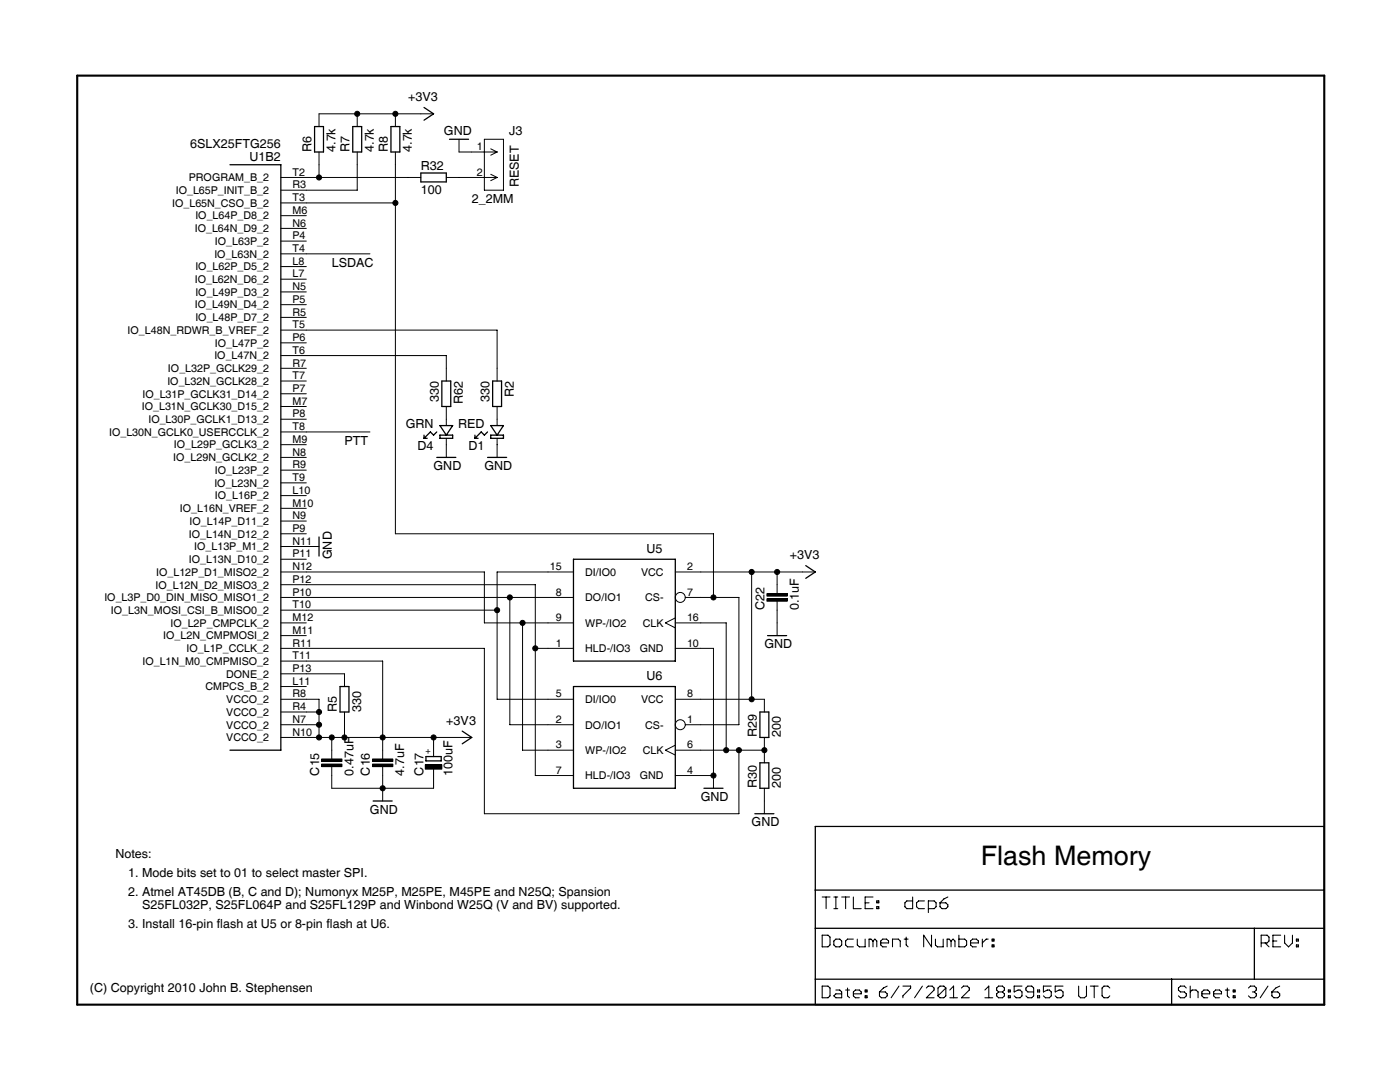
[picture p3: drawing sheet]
<svg xmlns="http://www.w3.org/2000/svg" width="279mm" height="216mm" viewBox="0 0 279 216" stroke-linecap="round" stroke-linejoin="round" font-family="sans-serif">
<path d="M15.4 15.1h248.9v185.4h-248.9z" fill="none" stroke="#000" stroke-width=".42"/>
<g fill="none" stroke="#000" stroke-width=".25">
<path d="M45.9 32.9h10.1v116.8h-10.1M62.8 25.3h1.8v5h-1.8zM70.4 25.3h1.8v5h-1.8zM78 25.3h1.8v5h-1.8zM84 34.5h5.1v1.8h-5.1zM84.6 21.4l1.9 1.3-1.9 1.3M89.7 27.8h3.8M88.2 76h1.8v5.1h-1.8zM98.3 76h1.8v5.1h-1.8zM84.6 87.5h.7M84.6 86.8v.7M87.2 91.3h3.8"/>
<path d="M87.2 86.2l-.7 .6-.6-.6-1.3 1.3M87.8 84.9h2.5l-1.2 1.9zM87.8 86.8h2.5v.7h-2.5zM94.8 87.5h.6M94.8 86.8v.7M97.3 86.2l-.6 .6-.7-.6-1.2 1.3M97.3 91.3h3.8M97.9 84.9h2.6l-1.3 1.9zM97.9 86.8h2.6v.7h-2.6zM63.7 107.1v3.9M114.4 111.6h20.4v20.3h-20.4zM160.8 112.9l1.9 1.2-1.9 1.3"/>
<path d="M67.9 137h1.7v5.1h-1.7zM114.4 137h20.4v20.3h-20.4zM153.2 126.8h3.8M74.5 159.8h3.8M85 151h3.1v.8h-3.1zM92.2 145.9l1.9 1.3-1.9 1.2M140.5 157.3h3.8M151.7 152.2h1.7v5.1h-1.7zM151.7 142.1h1.7v5.1h-1.7zM150.6 162.4h3.9M162.7 164.9h101.6v35.6h-101.6zM162.7 177.6h101.6"/>
<path d="M162.7 185.2h101.6M162.7 195.4h101.6M233.8 195.4v5.1M250.3 185.2v10.2"/>
</g>
<g fill="none" stroke="#000" stroke-width=".21">
<path d="M164.1 179h1.6M164.9 179v2.3M166.4 179h.8M166.8 179v2.3M168 179h1.5M168.8 179v2.3M170.3 179v2.3h1.6M174.2 179h-1.5v2.3h1.5M175 179.8h.4v.3h-.4zM182.1 179v2.3h-1.1l-.4-.4v-.8l.4-.3h1.1M184.5 179.8h-1.2l-.4 .3v.8l.4 .4h1.2M189.2 179l-.8 .4-.8 .7"/>
<path d="M164.1 186.6h1.1l.5 .4v1.6l-.5 .3h-1.1zM164.1 196.8h1.1l.5 .3v1.6l-.5 .4h-1.1zM166.4 187.8l.4-.4h.8l.4 .4v.8l-.4 .3h-.8l-.4-.3zM166.4 181.3h.8M166.8 197.5h.8l.4 .4v1.2h-1.2l-.4-.4 .4-.4h1.2M168.8 197.5h.7M169.1 197.1v1.6l.4 .4M170.3 198.3h1.6v-.4l-.4-.4h-.8l-.4 .4v.8l.4 .4h.8M170.3 187.4h-1.2l-.3 .4v.8l.3 .3h1.2M171.1 187.4v1.2l.4 .3h1.2v-1.5M172.7 198.7h.3v.4h-.3zM172.7 197.5h.3v.4h-.3z"/>
<path d="M172.7 180.1h.7M174.2 187.8l-.4-.4h-.4v1.5M174.2 187.8l.4-.4 .4 .4v1.1M174.2 187.8v1.1M175 180.9h.4v.4h-.4zM175.5 197.9h1.2l.4 .4v.4l-.4 .4h-.8l-.4-.4zM175.8 188.2h1.5v-.4l-.4-.4h-.7l-.4 .4v.8l.4 .3h.7M177.1 196.8l-.8 .3-.8 .8M178.1 188.9v-1.5h1.2l.4 .4v1.1M179.4 196.8l-1.6 2.3M180.2 196.8h1.5v.3l-1.5 1.6v.4M180.4 187.4h.8"/>
<path d="M180.8 187v1.6l.4 .3M184.1 196.8l-1.6 2.3M184.9 197.1l.4-.3h.7l.4 .3v.4l-1.5 1.6h1.5M185.3 181.3h1.1l.4-.4v-.8l-.4-.3h-1.1v2.3M185.9 186.6v2.3l-1.6-2.3v2.3M186.7 187.4v1.2l.4 .3h1.1v-1.5M187.6 180.1h1.2l.4 .5v.3l-.4 .4h-.8l-.4-.4zM188.8 197.1v1.6l-.4 .4h-.8l-.4-.4M188.8 197.1l-.4-.3h-.8l-.4 .3v1.6M188.8 197.1l-1.6 1.6M189.5 199.1h1.6M189.5 197.5l.8-.7v2.3"/>
<path d="M189.8 187.8l-.4-.4h-.4v1.5M189.8 187.8v1.1M189.8 187.8l.4-.4 .4 .4v1.1M191.4 186.6v2.3h1.1l.4-.3v-.8l-.4-.4h-1.1M191.9 197.1l.4-.3h.7l.4 .3v.4l-1.5 1.6h1.5M193.7 188.2h1.6v-.4l-.4-.4h-.8l-.4 .4v.8l.4 .3h.8M196 187.4v1.5M196.6 199.1h1.5M196.6 197.5l.7-.7v2.3M197.2 187.4h-.4l-.8 .8M198 188.6h.4v.3h-.4zM198 187.4h.4v.4h-.4z"/>
<path d="M199.3 197.9l-.4 .4v.4l.4 .4h.8l.3-.4v-.4l-.3-.4M199.3 197.9l-.4-.4v-.4l.4-.3h.8l.3 .3v.4l-.3 .4M199.3 197.9h.8M201.2 198.7h.4v.4h-.4zM201.2 197.5h.4v.4h-.4zM204 196.8h-1.6v1.1l.8-.4h.4l.4 .4v.8l-.4 .4h-.8l-.4-.4M206.3 197.9h-1.2l-.4-.4v-.4l.4-.3h.8l.4 .3v1.6l-.4 .4h-.8l-.4-.4M207.1 198.7h.4v.4h-.4zM207.1 197.5h.4v.4h-.4zM209.8 196.8h-1.6v1.1l.8-.4h.4l.4 .4v.8l-.4 .4h-.8l-.4-.4M212.2 196.8h-1.6v1.1l.8-.4h.4l.4 .4v.8l-.4 .4h-.8l-.4-.4M215.3 196.8v1.9l.3 .4h.8l.4-.4v-1.9"/>
<path d="M217.6 196.8h1.6M218.4 196.8v2.3M221.5 197.1l-.4-.3h-.8l-.4 .3v1.6l.4 .4h.8l.4-.4M236.7 197.1l-.3-.3h-.8l-.4 .3v.4l.4 .4h.8l.3 .4v.4l-.3 .4h-.8l-.4-.4M237.5 197.9l.4-.4h.8l.4 .4v1.2M237.5 196.8v2.3M239.9 198.3h1.5v-.4l-.4-.4h-.7l-.4 .4v.8l.4 .4h.7M242.2 198.3h1.6v-.4l-.4-.4h-.8l-.4 .4v.8l.4 .4h.8M244.5 197.5h.8M244.9 197.1v1.6l.4 .4M246.1 198.7h.4v.4h-.4zM246.1 197.5h.4v.4h-.4z"/>
<path d="M249.2 197.1l.4-.3h.7l.4 .3v.4l-.4 .4M249.9 197.9h.4M250.3 197.9l.4 .4v.4l-.4 .4h-.7l-.4-.4M251.7 188.2h1.2l.4-.4v-.8l-.4-.4h-1.2v2.3M252.5 188.2l.8 .7M253 196.8l-1.5 2.3M253.8 197.9h1.2l.4 .4v.4l-.4 .4h-.8l-.4-.4zM254 187.8h.8M255.4 196.8l-.8 .3-.8 .8M255.6 186.6h-1.6v2.3h1.6M256.4 186.6v1.6l.8 .7 .7-.7v-1.6M258.7 188.6h.4v.3h-.4z"/>
<path d="M258.7 187.4h.4v.4h-.4z"/>
</g>
<g fill="none" stroke="#000" stroke-width=".2">
<path d="M56 35.4h28M63.7 30.3v5.1M71.3 30.3v7.7h-15.3M71.3 22.7v2.6M78.9 30.3v76.2h63.5v12.7M78.9 22.7v2.6M86.5 22.7h-22.8v2.6M89.1 35.4h10.1M91.6 27.8v2.5h7.6M96.7 27.8h3.8v10.2h-3.8zM97.9 29.7l1.3 .6M97.9 34.8l1.3 .6"/>
<path d="M99.2 30.3l-1.3 .7M99.2 35.4l-1.3 .6M56 58.3h5.1M56 55.7h5.1M56 53.2h5.1M56 50.7h17.8M56 48.1h5.1M56 45.6h5.1M56 43h5.1M56 40.5h22.9M56 78.6h5.1M56 76h5.1"/>
<path d="M56 73.5h5.1M56 71h33.1v5M56 68.4h5.1M56 65.9h43.2v10.1M56 63.3h5.1M56 60.8h5.1M56 98.9h5.1M56 96.4h5.1M56 93.8h5.1M56 91.3h5.1M56 88.7h5.1M56 86.2h17.8"/>
<path d="M56 83.7h5.1M56 81.1h5.1M89.1 81.1v3.8M89.1 87.5v3.8M99.2 81.1v3.8M99.2 87.5v3.8M56 114.1h40.7v10.2h17.7M56 119.2h58.4M56 116.7h50.8v38h7.6M56 111.6h5.1M56 109.1h7.7M56 106.5h5.1"/>
<path d="M56 104h5.1M56 101.4h5.1M101.7 119.2v25.4h12.7M114.4 114.1h-15.2v25.4h15.2M134.8 114.1h27.9M136.8 119.2h10.7v25.4h-10.7M150 114.1v25.4M153.1 118.4h4v.6h-4zM153.1 119.5h4v.5h-4zM155.1 114.1v4.3M155.1 120v6.8M56 139.5h7.7v7.7"/>
<path d="M56 137h5.1M56 134.5h12.7v2.5M56 131.9h20.4v19.6M56 129.4h40.7v33h50.8v-12.7M56 126.8h5.1M56 124.3h5.1M56 121.8h43.2M104.3 124.3v25.4h10.1M106.8 129.4h7.6M134.8 139.5h17.7v2.6M134.8 129.4h7.6v27.9M134.8 124.3h10.1v25.4"/>
<path d="M134.8 123.3l-2 1 2 1M56 147.2h38.1M56 144.6h7.7M56 142.1h7.7M64.2 151.4h4v.6h-4zM64.2 152.5h4v.5h-4zM66.2 147.2v4.3M66.2 153v4.3h20.3v-3.8M68.7 142.1v5.1M74.3 151.4h4.1v.6h-4.1zM74.3 152.5h4.1v.5h-4.1zM76.4 153v6.8"/>
<path d="M84.9 152.6h3.3v.9h-3.3zM86.5 147.2v3.8M134.8 149.7h17.7M134.8 154.7h7.6M134.8 148.7l-2 1 2 1M152.5 147.2v5M152.5 157.3v5.1"/>
<circle cx="63.7" cy="35.4" r=".51"/>
<circle cx="71.3" cy="22.7" r=".51"/>
<circle cx="78.9" cy="22.7" r=".51"/>
<circle cx="78.9" cy="40.5" r=".51"/>
<circle cx="101.7" cy="119.2" r=".51"/>
<circle cx="135.8" cy="119.2" r="1"/>
<circle cx="142.4" cy="119.2" r=".51"/>
<circle cx="150" cy="114.1" r=".51"/>
<circle cx="155.1" cy="114.1" r=".51"/>
<circle cx="99.2" cy="121.8" r=".51"/>
<circle cx="104.3" cy="124.3" r=".51"/>
<circle cx="106.8" cy="129.4" r=".51"/>
<circle cx="150" cy="139.5" r=".51"/>
<circle cx="63.7" cy="147.2" r=".51"/>
<circle cx="63.7" cy="142.1" r=".51"/>
<circle cx="63.7" cy="144.6" r=".51"/>
<circle cx="66.2" cy="147.2" r=".51"/>
<circle cx="68.8" cy="147.2" r=".51"/>
<circle cx="76.4" cy="147.2" r=".51"/>
<circle cx="76.4" cy="157.3" r=".51"/>
<circle cx="86.5" cy="147.2" r=".51"/>
<circle cx="135.8" cy="144.6" r="1"/>
<circle cx="142.4" cy="154.7" r=".51"/>
<circle cx="144.9" cy="149.7" r=".51"/>
<circle cx="147.5" cy="149.7" r=".51"/>
<circle cx="152.5" cy="149.7" r=".51"/>
</g>
<path d="M153.1 118.4h4v.6h-4zM153.1 119.5h4v.5h-4zM64.2 151.4h4v.6h-4zM64.2 152.5h4v.5h-4zM74.3 151.4h4.1v.6h-4.1zM74.3 152.5h4.1v.5h-4.1zM84.9 152.6h3.3v.9h-3.3z" fill="#000"/>
<g fill="#000">
<circle cx="63.7" cy="35.4" r=".51"/>
<circle cx="71.3" cy="22.7" r=".51"/>
<circle cx="78.9" cy="22.7" r=".51"/>
<circle cx="78.9" cy="40.5" r=".51"/>
<circle cx="101.7" cy="119.2" r=".51"/>
<circle cx="142.4" cy="119.2" r=".51"/>
<circle cx="150" cy="114.1" r=".51"/>
<circle cx="155.1" cy="114.1" r=".51"/>
<circle cx="99.2" cy="121.8" r=".51"/>
<circle cx="104.3" cy="124.3" r=".51"/>
<circle cx="106.8" cy="129.4" r=".51"/>
<circle cx="150" cy="139.5" r=".51"/>
<circle cx="63.7" cy="147.2" r=".51"/>
<circle cx="63.7" cy="142.1" r=".51"/>
<circle cx="63.7" cy="144.6" r=".51"/>
<circle cx="66.2" cy="147.2" r=".51"/>
<circle cx="68.8" cy="147.2" r=".51"/>
<circle cx="76.4" cy="147.2" r=".51"/>
<circle cx="76.4" cy="157.3" r=".51"/>
<circle cx="86.5" cy="147.2" r=".51"/>
<circle cx="142.4" cy="154.7" r=".51"/>
<circle cx="144.9" cy="149.7" r=".51"/>
<circle cx="147.5" cy="149.7" r=".51"/>
<circle cx="152.5" cy="149.7" r=".51"/>
</g>
<text font-size="5.4" x="195.7" y="172.5">Flash Memory</text>
<g font-size="2.5">
<text x="81.4" y="20.2">+3V3</text>
<text x="37.9" y="29.6">6SLX25FTG256</text>
<text x="88.6" y="27">GND</text>
<text x="101.6" y="27">J3</text>
<text x="49.8" y="32.1">U1B2</text>
<text x="62.1" y="30.3" transform="rotate(-90 62.1 30.3)">R6</text>
<text x="67" y="30.3" transform="rotate(-90 67 30.3)">4.7k</text>
<text x="69.8" y="30.3" transform="rotate(-90 69.8 30.3)">R7</text>
<text x="74.6" y="30.3" transform="rotate(-90 74.6 30.3)">4.7k</text>
<text x="77.4" y="30.3" transform="rotate(-90 77.4 30.3)">R8</text>
<text x="82.2" y="30.3" transform="rotate(-90 82.2 30.3)">4.7k</text>
<text x="84" y="33.9">R32</text>
<text x="84" y="38.7">100</text>
<text x="94.1" y="40.5">2_2MM</text>
<text x="103.5" y="37.4" transform="rotate(-90 103.5 37.4)">RESET</text>
<text x="66.2" y="53.2">LSDAC</text>
<text x="87.5" y="80.2" transform="rotate(-90 87.5 80.2)">330</text>
<text x="92.4" y="80.6" transform="rotate(-90 92.4 80.6)">R62</text>
<text x="97.7" y="80.2" transform="rotate(-90 97.7 80.2)">330</text>
<text x="102.5" y="79.2" transform="rotate(-90 102.5 79.2)">R2</text>
<text x="68.7" y="88.7">PTT</text>
<text x="81" y="85.4">GRN</text>
<text x="83.3" y="89.9">D4</text>
<text x="91.4" y="85.4">RED</text>
<text x="93.5" y="89.9">D1</text>
<text x="86.5" y="93.8">GND</text>
<text x="96.7" y="93.8">GND</text>
<text x="66.2" y="111.6" transform="rotate(-90 66.2 111.6)">GND</text>
<text x="129" y="110.3">U5</text>
<text x="157.6" y="111.6">+3V3</text>
<text x="152.5" y="121.8" transform="rotate(-90 152.5 121.8)">C22</text>
<text x="159.4" y="121.8" transform="rotate(-90 159.4 121.8)">0.1uF</text>
<text x="152.5" y="129.4">GND</text>
<text x="129" y="135.7">U6</text>
<text x="67.2" y="142.1" transform="rotate(-90 67.2 142.1)">R5</text>
<text x="72.1" y="142.1" transform="rotate(-90 72.1 142.1)">330</text>
<text x="89.1" y="144.6">+3V3</text>
<text x="151" y="147.2" transform="rotate(-90 151 147.2)">R29</text>
<text x="155.8" y="147.2" transform="rotate(-90 155.8 147.2)">200</text>
<text x="63.7" y="154.7" transform="rotate(-90 63.7 154.7)">C15</text>
<text x="70.5" y="154.7" transform="rotate(-90 70.5 154.7)">0.47uF</text>
<text x="73.8" y="154.7" transform="rotate(-90 73.8 154.7)">C16</text>
<text x="80.7" y="154.7" transform="rotate(-90 80.7 154.7)">4.7uF</text>
<text x="84.5" y="154.7" transform="rotate(-90 84.5 154.7)">C17</text>
<text x="90.3" y="154.7" transform="rotate(-90 90.3 154.7)">100uF</text>
<text x="139.8" y="159.8">GND</text>
<text x="151" y="157.3" transform="rotate(-90 151 157.3)">R30</text>
<text x="155.8" y="157.3" transform="rotate(-90 155.8 157.3)">200</text>
<text x="73.8" y="162.4">GND</text>
<text x="150" y="164.9">GND</text>
<text x="23" y="171.3">Notes:</text>
<text x="25.6" y="178.9">2. Atmel AT45DB (B, C and D); Numonyx M25P, M25PE, M45PE and N25Q; Spansion</text>
<text x="25.6" y="175.1">1. Mode bits set to 01 to select master SPI.</text>
<text x="25.6" y="185.2">3. Install 16-pin flash at U5 or 8-pin flash at U6.</text>
<text x="28.4" y="181.4">S25FL032P, S25FL064P and S25FL129P and Winbond W25Q (V and BV) supported.</text>
<text x="17.9" y="197.9">(C) Copyright 2010 John B. Stephensen</text>
</g>
<g font-size="2.1">
<text x="95.1" y="30">1</text>
<text x="58.4" y="35">T2</text>
<text x="95.1" y="35.1">2</text>
<text x="34.4" y="41.2">IO_L65N_CSO_B_2</text>
<text x="35.1" y="38.7">IO_L65P_INIT_B_2</text>
<text x="37.7" y="36.2">PROGRAM_B_2</text>
<text x="58.4" y="40.1">T3</text>
<text x="58.4" y="37.6">R3</text>
<text x="38.9" y="46.3">IO_L64N_D9_2</text>
<text x="39" y="43.8">IO_L64P_D8_2</text>
<text x="58.4" y="47.7">P4</text>
<text x="58.4" y="45.2">N6</text>
<text x="58.4" y="42.7">M6</text>
<text x="39" y="53.9">IO_L62P_D5_2</text>
<text x="42.8" y="51.4">IO_L63N_2</text>
<text x="42.9" y="48.9">IO_L63P_2</text>
<text x="58.4" y="52.8">L8</text>
<text x="58.4" y="50.3">T4</text>
<text x="38.9" y="56.5">IO_L62N_D6_2</text>
<text x="39" y="59">IO_L49P_D3_2</text>
<text x="58.4" y="57.9">N5</text>
<text x="58.4" y="55.4">L7</text>
<text x="38.9" y="61.5">IO_L49N_D4_2</text>
<text x="39" y="64.1">IO_L48P_D7_2</text>
<text x="58.4" y="65.5">T5</text>
<text x="58.4" y="63">R5</text>
<text x="58.4" y="60.4">P5</text>
<text x="25.5" y="66.6">IO_L48N_RDWR_B_VREF_2</text>
<text x="42.8" y="71.7">IO_L47N_2</text>
<text x="42.9" y="69.2">IO_L47P_2</text>
<text x="58.4" y="70.6">T6</text>
<text x="58.4" y="68.1">P6</text>
<text x="33.4" y="76.8">IO_L32N_GCLK28_2</text>
<text x="33.5" y="74.2">IO_L32P_GCLK29_2</text>
<text x="58.4" y="75.7">T7</text>
<text x="58.4" y="73.1">R7</text>
<text x="28.3" y="81.9">IO_L31N_GCLK30_D15_2</text>
<text x="28.4" y="79.3">IO_L31P_GCLK31_D14_2</text>
<text x="58.4" y="83.3">P8</text>
<text x="58.4" y="80.7">M7</text>
<text x="58.4" y="78.2">P7</text>
<text x="21.8" y="87">IO_L30N_GCLK0_USERCCLK_2</text>
<text x="29.6" y="84.4">IO_L30P_GCLK1_D13_2</text>
<text x="34.7" y="89.5">IO_L29P_GCLK3_2</text>
<text x="58.4" y="88.4">M9</text>
<text x="58.4" y="85.8">T8</text>
<text x="34.6" y="92">IO_L29N_GCLK2_2</text>
<text x="42.9" y="94.6">IO_L23P_2</text>
<text x="58.4" y="96">T9</text>
<text x="58.4" y="93.4">R9</text>
<text x="58.4" y="90.9">N8</text>
<text x="42.8" y="97.1">IO_L23N_2</text>
<text x="42.9" y="99.7">IO_L16P_2</text>
<text x="58.4" y="101.1">M10</text>
<text x="58.4" y="98.5">L10</text>
<text x="35.9" y="102.2">IO_L16N_VREF_2</text>
<text x="37.7" y="107.3">IO_L14N_D12_2</text>
<text x="37.8" y="104.7">IO_L14P_D11_2</text>
<text x="58.4" y="106.1">P9</text>
<text x="58.4" y="103.6">N9</text>
<text x="37.7" y="112.4">IO_L13N_D10_2</text>
<text x="38.8" y="109.8">IO_L13P_M1_2</text>
<text x="58.4" y="113.8">N12</text>
<text x="58.4" y="111.2">P11</text>
<text x="58.4" y="108.7">N11</text>
<text x="109.7" y="113.8">15</text>
<text x="137.1" y="113.8">2</text>
<text x="20.8" y="120">IO_L3P_D0_DIN_MISO_MISO1_2</text>
<text x="31" y="117.4">IO_L12N_D2_MISO3_2</text>
<text x="31.2" y="114.9">IO_L12P_D1_MISO2_2</text>
<text x="58.4" y="118.9">P10</text>
<text x="58.4" y="116.3">P12</text>
<text x="110.9" y="118.9">8</text>
<text x="116.8" y="114.9">DI/IO0</text>
<text x="116.8" y="120">DO/IO1</text>
<text x="127.9" y="114.9">VCC</text>
<text x="128.8" y="120">CS-</text>
<text x="137.1" y="118.9">7</text>
<text x="22.1" y="122.5">IO_L3N_MOSI_CSI_B_MISO0_2</text>
<text x="34" y="125.1">IO_L2P_CMPCLK_2</text>
<text x="58.4" y="123.9">M12</text>
<text x="58.4" y="121.4">T10</text>
<text x="110.9" y="123.9">9</text>
<text x="116.8" y="125.1">WP-/IO2</text>
<text x="128.3" y="125.1">CLK</text>
<text x="137.1" y="123.9">16</text>
<text x="32.6" y="127.6">IO_L2N_CMPMOSI_2</text>
<text x="37.2" y="130.1">IO_L1P_CCLK_2</text>
<text x="58.4" y="131.6">T11</text>
<text x="58.4" y="129">R11</text>
<text x="58.4" y="126.5">M11</text>
<text x="110.9" y="129">1</text>
<text x="116.8" y="130.1">HLD-/IO3</text>
<text x="127.7" y="130.1">GND</text>
<text x="137.1" y="129">10</text>
<text x="28.4" y="132.7">IO_L1N_M0_CMPMISO_2</text>
<text x="41" y="137.8">CMPCS_B_2</text>
<text x="45.1" y="135.2">DONE_2</text>
<text x="58.4" y="136.6">L11</text>
<text x="58.4" y="134.1">P13</text>
<text x="45.1" y="142.8">VCCO_2</text>
<text x="45.1" y="140.3">VCCO_2</text>
<text x="58.4" y="141.7">R4</text>
<text x="58.4" y="139.2">R8</text>
<text x="110.9" y="139.2">5</text>
<text x="116.8" y="140.3">DI/IO0</text>
<text x="127.9" y="140.3">VCC</text>
<text x="137.1" y="139.2">8</text>
<text x="45.1" y="147.9">VCCO_2</text>
<text x="45.1" y="145.4">VCCO_2</text>
<text x="58.4" y="146.8">N10</text>
<text x="58.4" y="144.3">N7</text>
<text x="110.9" y="144.3">2</text>
<text x="110.9" y="149.3">3</text>
<text x="116.8" y="145.4">DO/IO1</text>
<text x="128.8" y="145.4">CS-</text>
<text x="137.1" y="149.3">6</text>
<text x="137.1" y="144.3">1</text>
<text x="110.9" y="154.4">7</text>
<text x="116.8" y="150.5">WP-/IO2</text>
<text x="116.8" y="155.5">HLD-/IO3</text>
<text x="127.7" y="155.5">GND</text>
<text x="128.3" y="150.5">CLK</text>
<text x="137.1" y="154.4">4</text>
</g>
<text font-size="1.8" x="85.9" y="150.5" transform="rotate(-90 85.9 150.5)">+</text>
</svg>
